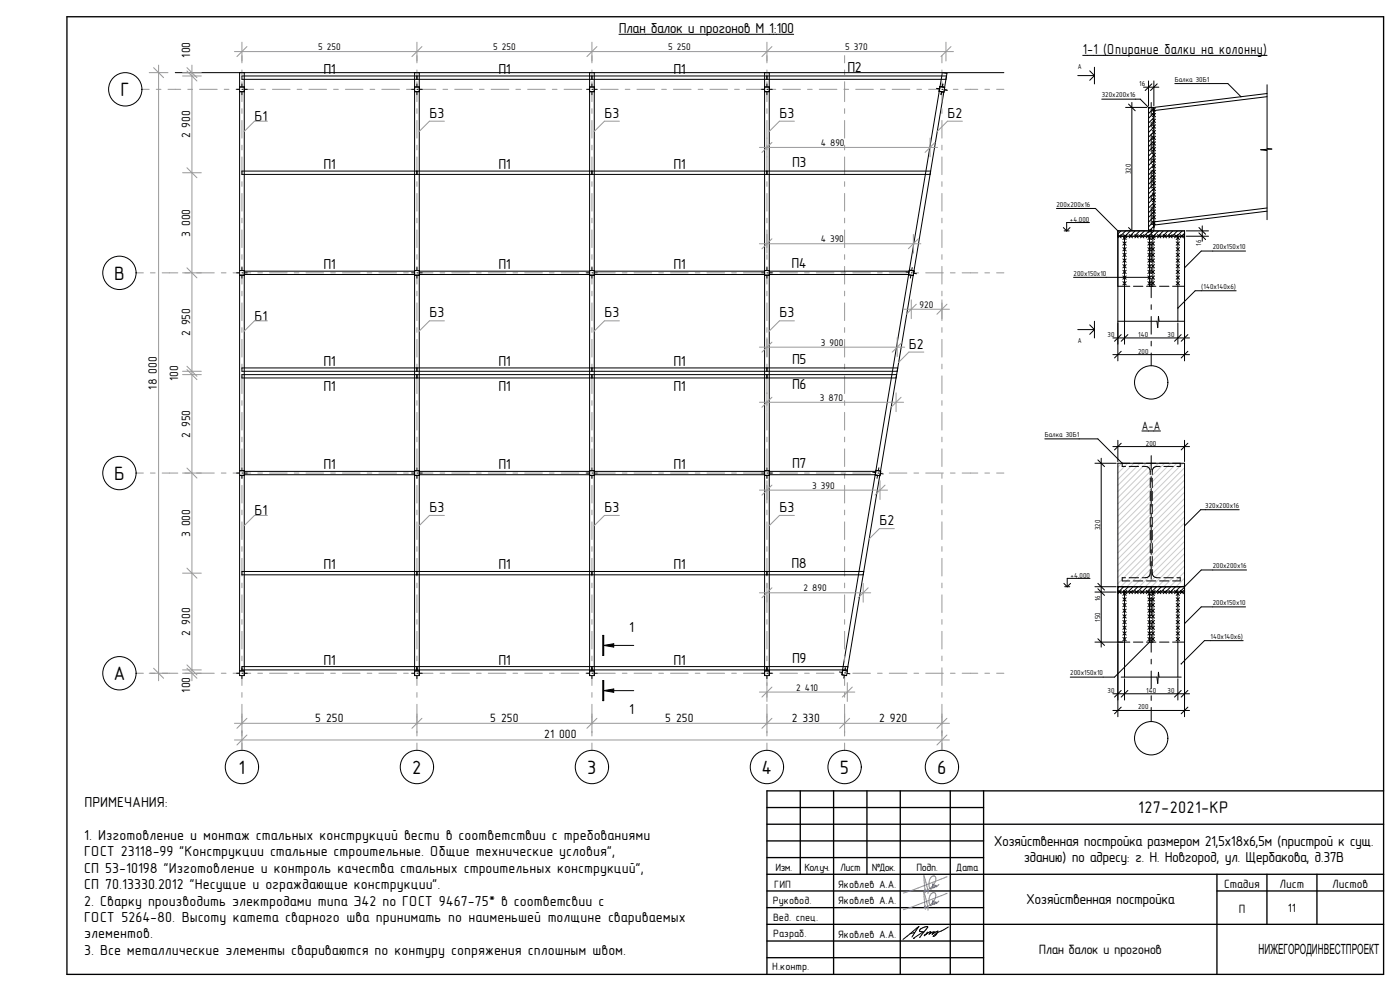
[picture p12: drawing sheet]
<svg xmlns="http://www.w3.org/2000/svg" width="420mm" height="297mm" viewBox="0 0 420 297" stroke-linecap="round" stroke-linejoin="round" font-family="sans-serif">
<g fill="none" stroke="#000" stroke-width=".4">
<path d="M20.1 5h395v287h-395zM240.1 237v25M250.1 237v55M260.1 237v25M270.1 237v55M285.1 237v55M295.1 237v55M415.1 237h-185v55M230.1 247h185M230.1 257h65M230.1 242h65M230.1 252h65"/>
<path d="M230.1 262h185M230.1 267h65M230.1 277h185M230.1 272h65M365.1 262v30M365.1 267h50M380.1 262v15M395.1 262v15M230.1 287h65M230.1 282h65"/>
</g>
<path d="M274.4 279.5l-1.3 .3M278.3 279.3l-1 1.1 1.3-.9 .6-.2-.5 .7M278.7 280l.9-.6 .7-.1-.6 .7 1.7-1-.8 1.4-.7 .2 .2-.2M284.5 277.8l-3.3 1.7-.9 .7M273.6 280.8l2.1-3.1-4.8 3.8M275.9 281l2.4-3.1a2.14 2.14 0 0 0-2.4 1.2l1.1 .1-3 2h.3" fill="none" stroke="#000" stroke-width=".3"/>
<g fill="none" stroke="#5e5eff" stroke-width=".3">
<path d="M277.6 272.5l-.4-5.1 1.2 4.5v.9M277.6 267.6l-.4-5.2 1.2 4.5v.9M279.9 271.1l-.1-1.2-.5 1.5a2.64 2.64 0 0 1 .7-3.9h.4a1.92 1.92 0 0 1-.5 2.8 2.94 2.94 0 0 1-2.6 1.6l.4-.5M279.9 264.9v1.2M279.9 271.1h.1M279.9 264.9v.1M279.9 266.1h.1M279.9 265l-.6 1.4a2.64 2.64 0 0 1 .7-3.9l.4 .1a1.92 1.92 0 0 1-.5 2.7 2.94 2.94 0 0 1-2.6 1.6l.4-.5M280.3 270.3v.7l.4-.7v.3M280.3 266v-.8l-.4 .9M280.3 266h.1M280.3 270.2v.1"/>
<path d="M280.3 270.3l-.4 .8M280.7 265.4l-.4 .6M280.7 265.3v.1M280.7 270.6h.1M280.8 265.5v.1M280.9 270.4l-.1 .2M280.9 270.4h.1M280.9 265.5h-.1M280.9 265.5h.1M280.9 265.5v.1M280.9 265.6h.1M281.6 270.1l-.6 .6-.1-.3"/>
<path d="M281.6 265.1l-.6 .6-.1-.1M281.6 270.1h.1M281.6 265.1h.1M284.1 267.7l-13.1 4.9M284.1 262.8l-13.1 4.9"/>
</g>
<g fill="none" stroke="#000" stroke-width=".3">
<path d="M71.9 21.8h1.4v59.3h-1.4zM124.4 21.8h1.4v59.3h-1.4zM125.1 22.8v1M176.9 21.8h1.4v59.3h-1.4zM177.6 22.8v1M229.4 21.8h1.4v59.3h-1.4zM230.1 22.8v1M284 22.8h-211.4v1h211.2M125.1 51.3v1M177.6 51.3v1M230.1 51.3v1M279.2 51.3h-206.6v1h206.4"/>
<path d="M71.9 82.5h1.4v59.3h-1.4zM72.6 81.3h201.6l-.2 1h-201.4zM124.4 82.5h1.4v59.3h-1.4zM125.1 81.3v1M176.9 82.5h1.4v59.3h-1.4zM177.6 81.3v1M229.4 82.5h1.4v59.3h-1.4zM230.1 81.3v1M272.7 81.7l10-59.9 1.4 .2-20.1 119.8M272.7 81.7l1.4 .2M272.7 81.7l-20 119.8 1.3 .2 10-59.9M125.1 110.3v1"/>
<path d="M125.1 112.3v1M177.6 110.3v1M177.6 112.3v1M230.1 110.3v1M230.1 112.3v1M269 112.3h-196.4v1h196.2M269.3 110.3h-196.7v1h196.6M71.9 142.5h1.4v59.3h-1.4zM72.6 141.3h191.6l-.2 1h-191.4zM124.4 142.5h1.4v59.3h-1.4zM125.1 141.3v1M176.9 142.5h1.4v59.3h-1.4z"/>
<path d="M177.6 141.3v1M229.4 142.5h1.4v59.3h-1.4zM230.1 141.3v1M262.7 141.6l1.3 .2M125.1 171.3v1M177.6 171.3v1M230.1 171.3v1M259.1 171.3h-186.5v1h186.4M125.1 199.8v1M177.6 199.8v1M230.1 199.8v1M254.4 199.8h-181.8v1h181.6"/>
</g>
<g fill="none" stroke="#999" stroke-width=".3">
<path d="M72.6 16.7v2.1M125.1 16.7v2.1M177.6 16.7v2.1M230.1 16.7v2.1M253.4 16.7v2.1M282.6 16.7v2.1M42.6 26.8h2.2M46.9 26.8h1.4M50.4 26.8h3.8M56.3 26.8h1.4M59.9 26.8h5.3M67.3 26.8h1.4"/>
<path d="M70.8 26.8h5.3M72.6 21v1.4M72.6 24.5v6M72.6 32.6v1.4M72.6 36.1v5.3M78.2 26.8h1.4M81.7 26.8h5.3M89.1 26.8h1.5M92.7 26.8h5.3M100.1 26.8h1.4M103.6 26.8h5.3M111 26.8h1.4"/>
<path d="M114.5 26.8h5.3M122 26.8h1.4M125.1 21v1.4M125.1 24.5v6M125.1 32.6v1.4M125.1 36.1v5.3M125.5 26.8h5.3M132.9 26.8h1.4M136.4 26.8h5.3M143.8 26.8h1.4M147.4 26.8h5.2M154.8 26.8h1.4"/>
<path d="M158.3 26.8h5.3M165.7 26.8h1.4M169.2 26.8h5.3M176.6 26.8h1.4M177.6 21v1.4M177.6 24.5v6M177.6 32.6v1.4M177.6 36.1v5.3M180.2 26.8h5.3M187.6 26.8h1.4M191.1 26.8h5.3M198.5 26.8h1.4"/>
<path d="M202 26.8h5.3M209.4 26.8h1.5M213 26.8h5.3M220.4 26.8h1.4M223.9 26.8h5.3M230.1 21v1.4M230.1 24.5v6M230.1 32.6v1.4M230.1 36.1v5.3M231.3 26.8h1.4M234.8 26.8h5.3M242.2 26.8h1.5"/>
<path d="M245.8 26.8h5.3M253.2 26.8h1.4M253.4 21v1.4M253.4 24.5v6M253.4 32.6v1.4M253.4 36.1v5.3M256.7 26.8h5.3M264.1 26.8h1.4M267.6 26.8h5.3M275.1 26.8h1.4M278.6 26.8h5.3M282.6 21v1.4"/>
<path d="M282.6 24.5v6M282.6 32.6v1.4M282.6 36.1v5.3M286 26.8h1.4M289.5 26.8h3.8M295.5 26.8h1.4M299 26.8h2.2M72.6 43.5v1.4M72.6 47v5.3M72.6 54.4v1.5M72.6 58v5.3M125.1 43.5v1.4"/>
<path d="M125.1 47v5.3M125.1 54.4v1.5M125.1 58v5.3M177.6 43.5v1.4M177.6 47v5.3M177.6 54.4v1.5M177.6 58v5.3M230.1 43.5v1.4M230.1 47v5.3M230.1 54.4v1.5M230.1 58v5.3M253.4 43.5v1.4"/>
<path d="M253.4 47v5.3M253.4 54.4v1.5M253.4 58v5.3M282.6 43.5v1.4M282.6 47v5.3M282.6 54.4v1.5M282.6 58v5.3M72.6 65.4v1.4M72.6 68.9v5.3M72.6 76.3v1.4M72.6 79.8v5.3M125.1 65.4v1.4"/>
<path d="M125.1 68.9v5.3M125.1 76.3v1.4M125.1 79.8v5.3M177.6 65.4v1.4M177.6 68.9v5.3M177.6 76.3v1.4M177.6 79.8v5.3M230.1 65.4v1.4M230.1 68.9v5.3M230.1 76.3v1.4M230.1 79.8v5.3M253.4 65.4v1.4"/>
<path d="M253.4 68.9v5.3M253.4 76.3v1.4M253.4 79.8v5.3M282.6 65.4v1.4M282.6 68.9v5.3M282.6 76.3v1.4M282.6 79.8v5.3M40.8 81.8h2.2M45.1 81.8h1.4M48.7 81.8h4.6M55.5 81.8h1.4M59 81.8h5.3"/>
<path d="M66.4 81.8h1.4M69.9 81.8h5.3M72.6 87.3v1.4M72.6 90.8v5.3M72.6 98.2v1.4M77.3 81.8h1.4M80.9 81.8h5.3M88.3 81.8h1.4M91.8 81.8h5.3M99.2 81.8h1.4M102.7 81.8h5.3M110.1 81.8h1.5"/>
<path d="M113.7 81.8h5.3M121.1 81.8h1.4M124.6 81.8h5.3M125.1 87.3v1.4M125.1 90.8v5.3M125.1 98.2v1.4M132 81.8h1.4M135.5 81.8h5.3M142.9 81.8h1.5M146.5 81.8h5.3M153.9 81.8h1.4M157.4 81.8h5.3"/>
<path d="M164.8 81.8h1.4M168.3 81.8h5.3M175.8 81.8h1.4M177.6 87.3v1.4M177.6 90.8v5.3M177.6 98.2v1.4M179.3 81.8h5.3M186.7 81.8h1.4M190.2 81.8h5.3M197.6 81.8h1.4M201.2 81.8h5.2M208.6 81.8h1.4"/>
<path d="M212.1 81.8h5.3M219.5 81.8h1.4M223 81.8h5.3M230.1 87.3v1.4M230.1 90.8v5.3M230.1 98.2v1.4M230.4 81.8h1.4M234 81.8h5.3M241.4 81.8h1.4M244.9 81.8h5.3M252.3 81.8h1.4M253.4 87.3v1.4"/>
<path d="M253.4 90.8v5.3M253.4 98.2v1.4M255.8 81.8h5.3M263.2 81.8h1.5M266.8 81.8h5.3M274.2 81.8h1.4M277.7 81.8h5.3M282.6 87.3v1.4M282.6 90.8v5.3M282.6 98.2v1.4M285.1 81.8h1.4M288.6 81.8h4.7"/>
<path d="M295.5 81.8h1.4M299 81.8h2.2M72.6 101.7v5.3M72.6 109.1v1.4M72.6 112.7v5.2M125.1 101.7v5.3M125.1 109.1v1.4M125.1 112.7v5.2M177.6 101.7v5.3M177.6 109.1v1.4M177.6 112.7v5.2M230.1 101.7v5.3"/>
<path d="M230.1 109.1v1.4M230.1 112.7v5.2M253.4 101.7v5.3M253.4 109.1v1.4M253.4 112.7v5.2M282.6 101.7v5.3M282.6 109.1v1.4M282.6 112.7v5.2M72.6 120.1v1.4M72.6 123.6v5.3M72.6 131v1.4M72.6 134.5v5.3"/>
<path d="M125.1 120.1v1.4M125.1 123.6v5.3M125.1 131v1.4M125.1 134.5v5.3M177.6 120.1v1.4M177.6 123.6v5.3M177.6 131v1.4M177.6 134.5v5.3M230.1 120.1v1.4M230.1 123.6v5.3M230.1 131v1.4M230.1 134.5v5.3"/>
<path d="M253.4 120.1v1.4M253.4 123.6v5.3M253.4 131v1.4M253.4 134.5v5.3M282.6 120.1v1.4M282.6 123.6v5.3M282.6 131v1.4M282.6 134.5v5.3M40.8 141.8h2.2M45.1 141.8h1.4M48.7 141.8h4.6M55.5 141.8h1.4"/>
<path d="M59 141.8h5.3M66.4 141.8h1.4M69.9 141.8h5.3M72.6 141.9v1.4M72.6 145.5v5.3M72.6 152.9v1.4M72.6 156.4v5.3M77.3 141.8h1.4M80.9 141.8h5.3M88.3 141.8h1.4M91.8 141.8h5.3M99.2 141.8h1.4"/>
<path d="M102.7 141.8h5.3M110.1 141.8h1.5M113.7 141.8h5.3M121.1 141.8h1.4M124.6 141.8h5.3M125.1 141.9v1.4M125.1 145.5v5.3M125.1 152.9v1.4M125.1 156.4v5.3M132 141.8h1.4M135.5 141.8h5.3M142.9 141.8h1.5"/>
<path d="M146.5 141.8h5.3M153.9 141.8h1.4M157.4 141.8h5.3M164.8 141.8h1.4M168.3 141.8h5.3M175.8 141.8h1.4M177.6 141.9v1.4M177.6 145.5v5.3M177.6 152.9v1.4M177.6 156.4v5.3M179.3 141.8h5.3M186.7 141.8h1.4"/>
<path d="M190.2 141.8h5.3M197.6 141.8h1.4M201.2 141.8h5.2M208.6 141.8h1.4M212.1 141.8h5.3M219.5 141.8h1.4M223 141.8h5.3M230.1 141.9v1.4M230.1 145.5v5.3M230.1 152.9v1.4M230.1 156.4v5.3M230.4 141.8h1.4"/>
<path d="M234 141.8h5.3M241.4 141.8h1.4M244.9 141.8h5.3M252.3 141.8h1.4M253.4 141.9v1.4M253.4 145.5v5.3M253.4 152.9v1.4M253.4 156.4v5.3M255.8 141.8h5.3M263.2 141.8h1.5M266.8 141.8h5.3M274.2 141.8h1.4"/>
<path d="M277.7 141.8h5.3M282.6 141.9v1.4M282.6 145.5v5.3M282.6 152.9v1.4M282.6 156.4v5.3M285.1 141.8h1.4M288.6 141.8h4.7M295.5 141.8h1.4M299 141.8h2.2M72.6 163.8v1.4M72.6 167.3v5.3M72.6 174.7v1.5"/>
<path d="M72.6 178.3v5.3M125.1 163.8v1.4M125.1 167.3v5.3M125.1 174.7v1.5M125.1 178.3v5.3M177.6 163.8v1.4M177.6 167.3v5.3M177.6 174.7v1.5M177.6 178.3v5.3M230.1 163.8v1.4M230.1 167.3v5.3M230.1 174.7v1.5"/>
<path d="M230.1 178.3v5.3M253.4 163.8v1.4M253.4 167.3v5.3M253.4 174.7v1.5M253.4 178.3v5.3M282.6 163.8v1.4M282.6 167.3v5.3M282.6 174.7v1.5M282.6 178.3v5.3M72.6 185.7v1.4M72.6 189.2v5.3M72.6 196.6v1.4"/>
<path d="M125.1 185.7v1.4M125.1 189.2v5.3M125.1 196.6v1.4M177.6 185.7v1.4M177.6 189.2v5.3M177.6 196.6v1.4M230.1 185.7v1.4M230.1 189.2v5.3M230.1 196.6v1.4M253.4 185.7v1.4M253.4 189.2v5.3M253.4 196.6v1.4"/>
<path d="M282.6 185.7v1.4M282.6 189.2v5.3M282.6 196.6v1.4M40.8 201.8h2.2M45.1 201.8h1.4M48.7 201.8h4.6M55.5 201.8h1.4M59 201.8h5.3M66.4 201.8h1.4M69.9 201.8h5.3M72.6 200.1v5.3M72.6 207.6v1.4"/>
<path d="M72.6 211.1v6M72.6 219.2v1.4M77.3 201.8h1.4M80.9 201.8h5.3M88.3 201.8h1.4M91.8 201.8h5.3M99.2 201.8h1.4M102.7 201.8h5.3M110.1 201.8h1.5M113.7 201.8h5.3M121.1 201.8h1.4M124.6 201.8h5.3"/>
<path d="M125.1 200.1v5.3M125.1 207.6v1.4M125.1 211.1v6M125.1 219.2v1.4M132 201.8h1.4M135.5 201.8h5.3M142.9 201.8h1.5M146.5 201.8h5.3M153.9 201.8h1.4M157.4 201.8h5.3M164.8 201.8h1.4M168.3 201.8h5.3"/>
<path d="M175.8 201.8h1.4M177.6 200.1v5.3M177.6 207.6v1.4M177.6 211.1v6M177.6 219.2v1.4M179.3 201.8h5.3M186.7 201.8h1.4M190.2 201.8h5.3M197.6 201.8h1.4M201.2 201.8h5.2M208.6 201.8h1.4M212.1 201.8h5.3"/>
<path d="M219.5 201.8h1.4M223 201.8h5.3M230.1 200.1v5.3M230.1 207.6v1.4M230.1 211.1v6M230.1 219.2v1.4M230.4 201.8h1.4M234 201.8h5.3M241.4 201.8h1.4M244.9 201.8h5.3M252.3 201.8h1.4M253.4 200.1v5.3"/>
<path d="M253.4 207.6v1.4M253.4 211.1v6M253.4 219.2v1.4M255.8 201.8h5.3M263.2 201.8h1.5M266.8 201.8h5.3M274.2 201.8h1.4M277.7 201.8h5.3M282.6 200.1v5.3M282.6 207.6v1.4M282.6 211.1v6M282.6 219.2v1.4"/>
<path d="M285.1 201.8h1.4M288.6 201.8h4.7M295.5 201.8h1.4M299 201.8h2.2M72.6 222.7v2.2M125.1 222.7v2.2M177.6 222.7v2.2M230.1 222.7v2.2M253.4 222.7v2.2M282.6 222.7v2.2"/>
</g>
<g fill="none" stroke="#000" stroke-width=".3">
<circle cx="37.6" cy="26.8" r="5"/>
<circle cx="35.8" cy="81.8" r="5"/>
<circle cx="35.8" cy="141.8" r="5"/>
<circle cx="35.8" cy="201.8" r="5"/>
<circle cx="72.6" cy="229.9" r="5"/>
<circle cx="125.1" cy="229.9" r="5"/>
<circle cx="177.6" cy="229.9" r="5"/>
<circle cx="230.1" cy="229.9" r="5"/>
<circle cx="253.4" cy="229.9" r="5"/>
<circle cx="282.6" cy="229.9" r="5"/>
</g>
<path d="M52.6 21.8h248.6M282 26l1.4 .2" fill="none" stroke="#000" stroke-width=".3"/>
<g fill="none" stroke="#999" stroke-width=".3">
<path d="M47.6 19.5v184.5M57.6 19.5v184.5M70.3 15.5h215.7M72.6 12.6v5.7M74.1 14l-3 3M125.1 12.6v5.7M126.6 14l-3 3M177.6 12.6v5.7M179.1 14l-3 3M230.1 12.6v5.7M231.6 14l-3 3M283.8 12.6v5.7"/>
<path d="M285.3 14l-3 3M44.8 21.8h5.6M46.1 20.3l3 3M54.8 22.8h5.6M54.8 21.8h5.6M56.1 21.3l3 3M56.1 20.3l3 3M54.8 51.8h5.6M56.1 50.3l3 3M227.8 44.2h53.5M230.1 41.4v5.6M231.6 42.7l-3 3"/>
<path d="M279 41.4v5.6M280.5 42.7l-3 3M227.8 73.1h48.5M230.1 70.2v5.7M231.6 71.6l-3 3M274 70.2v5.7M275.5 71.6l-3 3M54.8 81.8h5.6M56.1 80.3l3 3M271.1 92.7h13.7M273.4 89.9v5.6M274.9 91.2l-3 3"/>
<path d="M282.6 89.9v5.6M284.1 91.2l-3 3M54.8 112.3h5.6M54.8 111.3h5.6M56.1 110.8l3 3M56.1 109.8l3 3M227.8 104h43.6M230.1 101.2v5.7M230.1 117.7v5.7M231.6 119.1l-3 3M231.6 102.5l-3 3M268.8 117.7v5.7"/>
<path d="M269.2 101.2v5.7M270.3 119.1l-3 3M270.7 102.5l-3 3M227.8 120.6h43.3M54.8 141.8h5.6M56.1 140.3l3 3M227.8 146.9h38.5M230.1 144.1v5.6M231.6 145.4l-3 3M264 144.1v5.6M265.5 145.4l-3 3M54.8 171.8h5.6"/>
<path d="M56.1 170.3l3 3M227.8 177.7h33.4M230.1 174.9v5.6M231.6 176.2l-3 3M259 174.9v5.6M260.5 176.2l-3 3M56.1 199.3l3 3M44.8 201.8h5.6M46.1 200.3l3 3M54.8 201.8h5.6M54.8 200.8h5.6M56.1 200.3l3 3"/>
<path d="M70.3 216.8h214.5M72.6 214v10.6M74.1 215.3l-3 3M125.1 214v5.6M126.6 215.3l-3 3M177.6 214v5.6M179.1 215.3l-3 3M227.8 207.4h28.6M230.1 204.6v5.6M230.1 214v5.6M231.6 215.3l-3 3M231.6 205.9l-3 3"/>
<path d="M253.4 214v5.6M254.2 204.6v5.6M254.9 215.3l-3 3M255.7 205.9l-3 3M282.6 214v10.6M284.1 215.3l-3 3M70.3 221.8h214.5M74.1 220.3l-3 3M284.1 220.3l-3 3"/>
</g>
<path d="M180.8 190.4h.3v6h-.3zM181 190.4v6M181.1 193.4l3-.5v1zM184.1 193.4h6M180.8 204h.3v6h-.3zM181 204v6M181.1 207l3-.5v1zM184.1 207h6" fill="none" stroke="#000" stroke-width=".3"/>
<path d="M181.1 193.4l3-.5v1zM181.1 207l3-.5v1z" fill="#000"/>
<g fill="none" stroke="#999" stroke-width=".3">
<path d="M73.3 39.3v.1M73.3 39.4h.1M80.2 36.3h-3.9l-3 3.1M125.8 39.4h.1M125.8 39.3v.1M133.3 36.3h-4.5l-3 3.1M178.3 39.4h.1M178.3 39.3v.1M185.8 36.3h-4.5l-3 3.1M230.8 39.4h.1M230.8 39.3v.1M238.3 36.3h-4.5l-3 3.1"/>
<path d="M281.2 39.4h.1M281.2 39.3v.1M288.7 36.3h-4.5l-3 3.1M73.3 99.1v.1M73.3 99.2h.1M80.2 96.2h-3.9l-3 3M125.8 99.1v.1M125.8 99.2h.1M133.3 96.2h-4.5l-3 3M178.3 99.1v.1M178.3 99.2h.1M185.8 96.2h-4.5l-3 3"/>
<path d="M230.8 99.1v.1M230.8 99.2h.1M238.3 96.2h-4.5l-3 3M269.6 108.5v.1M269.6 108.6h.1M277.1 105.5h-4.4l-3.1 3.1M73.3 157.5h.1M80.2 154.5h-3.9l-3 3M125.8 157.5h.1M133.3 154.5h-4.5l-3 3M178.3 157.5h.1M185.8 154.5h-4.5l-3 3"/>
<path d="M230.8 157.5h.1M238.3 154.5h-4.5l-3 3M268.3 158.4h-4.5l-3 3.1M260.8 161.4v.1M260.8 161.5h.1"/>
</g>
<path d="M71.9 26.1h1.4v1.4h-1.4z" fill-rule="evenodd" fill="#fff"/>
<path d="M71 26.8h.8M71.9 26.1h1.4v1.4h-1.4zM72.6 26.8h.1M72.6 25.2v.8M72.6 27.6v.8M73.4 26.8h.8" fill="none" stroke="#000" stroke-width=".3"/>
<path d="M124.4 26.1h1.4v1.4h-1.4z" fill-rule="evenodd" fill="#fff"/>
<path d="M123.5 26.8h.8M124.4 26.1h1.4v1.4h-1.4zM125.1 26.8h.1M125.1 25.2v.8M125.1 27.6v.8M125.9 26.8h.8" fill="none" stroke="#000" stroke-width=".3"/>
<path d="M176.9 26.1h1.4v1.4h-1.4z" fill-rule="evenodd" fill="#fff"/>
<path d="M176 26.8h.8M176.9 26.1h1.4v1.4h-1.4zM177.6 26.8h.1M177.6 25.2v.8M177.6 27.6v.8M178.4 26.8h.8" fill="none" stroke="#000" stroke-width=".3"/>
<path d="M229.4 26.1h1.4v1.4h-1.4z" fill-rule="evenodd" fill="#fff"/>
<path d="M228.5 26.8h.8M229.4 26.1h1.4v1.4h-1.4zM230.1 26.8h.1M230.1 25.2v.8M230.1 27.6v.8M230.9 26.8h.8" fill="none" stroke="#000" stroke-width=".3"/>
<path d="M282 26l1.4 .2-.2 1.4-1.4-.3z" fill-rule="evenodd" fill="#fff"/>
<path d="M281 26.5l.8 .1M282 26l1.4 .2-.2 1.4-1.4-.3zM282.4 27.6l-.1 .7M282.6 26.8h.1M282.8 25.2l-.1 .8M283.4 26.9l.8 .1" fill="none" stroke="#000" stroke-width=".3"/>
<path d="M71.9 201.1h1.4v1.4h-1.4z" fill-rule="evenodd" fill="#fff"/>
<path d="M71 201.8h.8M71.9 201.1h1.4v1.4h-1.4zM72.6 201.8h.1M72.6 200.2v.8M72.6 202.6v.8M73.4 201.8h.8" fill="none" stroke="#000" stroke-width=".3"/>
<path d="M124.4 201.1h1.4v1.4h-1.4z" fill-rule="evenodd" fill="#fff"/>
<path d="M123.5 201.8h.8M124.4 201.1h1.4v1.4h-1.4zM125.1 201.8h.1M125.1 200.2v.8M125.1 202.6v.8M125.9 201.8h.8" fill="none" stroke="#000" stroke-width=".3"/>
<path d="M176.9 201.1h1.4v1.4h-1.4z" fill-rule="evenodd" fill="#fff"/>
<path d="M176 201.8h.8M176.9 201.1h1.4v1.4h-1.4zM177.6 201.8h.1M177.6 200.2v.8M177.6 202.6v.8M178.4 201.8h.8" fill="none" stroke="#000" stroke-width=".3"/>
<path d="M229.4 201.1h1.4v1.4h-1.4z" fill-rule="evenodd" fill="#fff"/>
<path d="M228.5 201.8h.8M229.4 201.1h1.4v1.4h-1.4zM230.1 201.8h.1M230.1 200.2v.8M230.1 202.6v.8M230.9 201.8h.8" fill="none" stroke="#000" stroke-width=".3"/>
<path d="M71.9 81.1h1.4v1.4h-1.4z" fill-rule="evenodd" fill="#fff"/>
<path d="M71 81.8h.8M71.9 81.1h1.4v1.4h-1.4zM72.6 81.8h.1M72.6 80.2v.8M72.6 82.6v.8M73.4 81.8h.8" fill="none" stroke="#000" stroke-width=".3"/>
<path d="M124.4 81.1h1.4v1.4h-1.4z" fill-rule="evenodd" fill="#fff"/>
<path d="M123.5 81.8h.8M124.4 81.1h1.4v1.4h-1.4zM125.1 81.8h.1M125.1 80.2v.8M125.1 82.6v.8M125.9 81.8h.8" fill="none" stroke="#000" stroke-width=".3"/>
<path d="M176.9 81.1h1.4v1.4h-1.4z" fill-rule="evenodd" fill="#fff"/>
<path d="M176 81.8h.8M176.9 81.1h1.4v1.4h-1.4zM177.6 81.8h.1M177.6 80.2v.8M177.6 82.6v.8M178.4 81.8h.8" fill="none" stroke="#000" stroke-width=".3"/>
<path d="M229.4 81.1h1.4v1.4h-1.4z" fill-rule="evenodd" fill="#fff"/>
<path d="M228.5 81.8h.8M229.4 81.1h1.4v1.4h-1.4zM230.1 81.8h.1M230.1 80.2v.8M230.1 82.6v.8M230.9 81.8h.8" fill="none" stroke="#000" stroke-width=".3"/>
<path d="M71.9 141.1h1.4v1.4h-1.4z" fill-rule="evenodd" fill="#fff"/>
<path d="M71 141.8h.8M71.9 141.1h1.4v1.4h-1.4zM72.6 141.8h.1M72.6 140.2v.8M72.6 142.6v.8M73.4 141.8h.8" fill="none" stroke="#000" stroke-width=".3"/>
<path d="M124.4 141.1h1.4v1.4h-1.4z" fill-rule="evenodd" fill="#fff"/>
<path d="M123.5 141.8h.8M124.4 141.1h1.4v1.4h-1.4zM125.1 141.8h.1M125.1 140.2v.8M125.1 142.6v.8M125.9 141.8h.8" fill="none" stroke="#000" stroke-width=".3"/>
<path d="M176.9 141.1h1.4v1.4h-1.4z" fill-rule="evenodd" fill="#fff"/>
<path d="M176 141.8h.8M176.9 141.1h1.4v1.4h-1.4zM177.6 141.8h.1M177.6 140.2v.8M177.6 142.6v.8M178.4 141.8h.8" fill="none" stroke="#000" stroke-width=".3"/>
<path d="M229.4 141.1h1.4v1.4h-1.4z" fill-rule="evenodd" fill="#fff"/>
<path d="M228.5 141.8h.8M229.4 141.1h1.4v1.4h-1.4zM230.1 141.8h.1M230.1 140.2v.8M230.1 142.6v.8M230.9 141.8h.8" fill="none" stroke="#000" stroke-width=".3"/>
<path d="M282 26l1.4 .2-.2 1.4-1.4-.3z" fill-rule="evenodd" fill="#fff"/>
<path d="M281 26.5l.8 .1M282 26l1.4 .2-.2 1.4-1.4-.3zM282.4 27.6l-.1 .7M282.6 26.8h.1M282.8 25.2l-.1 .8M283.4 26.9l.8 .1" fill="none" stroke="#000" stroke-width=".3"/>
<path d="M252.8 200.9l1.4 .2-.2 1.4-1.4-.3z" fill-rule="evenodd" fill="#fff"/>
<path d="M251.8 201.4l.8 .1M252.8 200.9l1.4 .2-.2 1.4-1.4-.3zM253.3 202.5l-.2 .7M253.4 201.7h.1M253.7 200.1l-.2 .8M254.2 201.8l.8 .1" fill="none" stroke="#000" stroke-width=".3"/>
<path d="M272.8 81l1.4 .2-.2 1.4-1.4-.3z" fill-rule="evenodd" fill="#fff"/>
<path d="M271.8 81.5l.8 .1M272.8 81l1.4 .2-.2 1.4-1.4-.3zM273.2 82.6l-.1 .7M273.4 81.8h.1M273.7 80.2l-.2 .8M274.2 81.9l.8 .1" fill="none" stroke="#000" stroke-width=".3"/>
<path d="M262.8 141l1.4 .2-.2 1.4-1.4-.3z" fill-rule="evenodd" fill="#fff"/>
<path d="M261.8 141.5l.8 .1M262.8 141l1.4 .2-.2 1.4-1.4-.3zM263.2 142.6l-.1 .8M263.4 141.8h.1M263.7 140.2l-.2 .8M264.2 141.9l.8 .1" fill="none" stroke="#000" stroke-width=".3"/>
<g fill="none" stroke="#000" stroke-width=".3">
<path d="M337.7 32.2h6.4M338.6 31.2l2 2M339.6 30.7v40M343.1 26.1h4.6M344.6 24.3v7.4M345.6 25.1l-2 2M346.2 24.3v7.4M347.2 25.1l-2 2M319 68.2l1 1M319.2 69.2h1.5M321 68.2l-1 1M326.8 66.7h-6.8v2.5"/>
<path d="M335.4 69.7v38.5M337.7 69.2h6.4M338.6 68.2l2 2M355.4 69.7v38.5M355.9 69.2h6.6M355.9 70.8h6.6M359.7 69.8l2 2M359.7 68.2l2 2M360.7 67.7v4.6M337.4 86.3v16.9M353.4 96.8v6.4M333.9 101.3h23"/>
<path d="M333.9 106.3h23M336.4 100.3l-2 2M336.4 105.3l-2 2M338.4 100.3l-2 2M354.4 100.3l-2 2M356.4 100.3l-2 2M356.4 105.3l-2 2M328.5 138.8h6.4M329.4 137.8l2 2M330.4 137.3v56.6M333.9 133.8h23M335.4 132v6.3"/>
<path d="M336.4 132.8l-2 2M355.4 132v6.3M356.4 132.8l-2 2M319.2 174.8l1 1M319.4 175.8h1.5M321.2 174.8l-1 1M327 173.3h-6.8v2.5M328.5 177.4h6.4M328.5 175.8h6.4M329.4 176.4l2 2M329.4 174.8l2 2M335.4 176.3v38.5"/>
<path d="M355.4 176.3v38.5M328.5 192.4h8.4M329.4 191.4l2 2M333.9 207.9h23M333.9 212.9h23M336.4 206.9l-2 2M336.4 211.9l-2 2M337.4 203.4v6.4M338.4 206.9l-2 2M353.4 203.4v6.4M354.4 206.9l-2 2M356.4 206.9l-2 2"/>
<path d="M356.4 211.9l-2 2"/>
</g>
<path d="M344.6 32.2h1.6v37h-1.6z" fill-rule="evenodd" fill="#fff"/>
<g fill="none" stroke="#000" stroke-width=".3">
<path d="M344.6 32.2h1.6v37h-1.6zM345 32.2l-.4 .4M346.2 39.5l-1.6 1.6M346.2 38.1l-1.6 1.6M346.2 36.7l-1.6 1.6M346.2 35.3l-1.6 1.6M346.2 33.9l-1.6 1.6M346.2 32.4l-1.6 1.6M346.2 59.3l-1.6 1.6M346.2 57.9l-1.6 1.6M346.2 56.5l-1.6 1.6M346.2 55.1l-1.6 1.6"/>
<path d="M346.2 53.7l-1.6 1.6M346.2 52.2l-1.6 1.6M346.2 50.8l-1.6 1.6M346.2 49.4l-1.6 1.6M346.2 48l-1.6 1.6M346.2 46.6l-1.6 1.6M346.2 45.2l-1.6 1.6M346.2 43.8l-1.6 1.6M346.2 42.3l-1.6 1.6M346.2 40.9l-1.6 1.6M346.2 67.8l-1.4 1.4M346.2 66.4l-1.6 1.6"/>
<path d="M346.2 65l-1.6 1.6M346.2 63.6l-1.6 1.6M346.2 62.1l-1.6 1.6M346.2 60.7l-1.6 1.6"/>
</g>
<path d="M335.4 69.2h20v1.6h-20z" fill-rule="evenodd" fill="#fff"/>
<g fill="none" stroke="#000" stroke-width=".3">
<path d="M335.4 69.2h20v1.6h-20zM336.3 69.2l-.9 .9M337.7 69.2l-1.6 1.6M339.1 69.2l-1.6 1.6M340.5 69.2l-1.6 1.6M341.9 69.2l-1.6 1.6M343.3 69.2l-1.6 1.6M344.8 69.2l-1.6 1.6M346.2 69.2l-1.6 1.6M347.6 69.2l-1.6 1.6M349 69.2l-1.6 1.6M350.4 69.2l-1.6 1.6"/>
<path d="M351.8 69.2l-1.6 1.6M353.2 69.2l-1.6 1.6M354.7 69.2l-1.6 1.6M355.4 69.9l-.9 .9"/>
</g>
<path d="M335.4 138.8h20v37h-20z" fill-rule="evenodd" fill="#fff"/>
<g fill="none" stroke="#ccc" stroke-width=".3">
<path d="M336.5 138.8l-1.1 1.2M338.3 138.8l-2.9 3M340.2 138.8l-4.8 4.8M342 138.8l-6.6 6.7M343.8 138.8l-8.4 8.5M345.7 138.8l-10.3 10.4M347.5 138.8l-12.1 12.2M349.4 138.8l-14 14M351.2 138.8l-15.8 15.9M353 138.8l-17.6 17.7M354.9 138.8l-19.5 19.6M355.4 158.6l-17.3 17.2"/>
<path d="M355.4 156.7l-19.1 19.1M355.4 154.9l-20 20M355.4 153.1l-20 20M355.4 151.2l-20 20M355.4 149.4l-20 20M355.4 147.5l-20 20M355.4 145.7l-20 20M355.4 143.9l-20 20M355.4 142l-20 20M355.4 140.2l-20 20M355.4 175.1l-.8 .7M355.4 173.3l-2.6 2.5"/>
<path d="M355.4 171.4l-4.4 4.4M355.4 169.6l-6.3 6.2M355.4 167.8l-8.1 8M355.4 165.9l-9.9 9.9M355.4 164.1l-11.8 11.7M355.4 162.3l-13.6 13.5M355.4 160.4l-15.5 15.4"/>
</g>
<path d="M335.4 138.8h20v37h-20z" fill="none" stroke="#000" stroke-width=".3"/>
<path d="M335.4 175.8h20v1.6h-20z" fill-rule="evenodd" fill="#fff"/>
<g fill="none" stroke="#000" stroke-width=".3">
<path d="M335.4 175.8h20v1.6h-20zM335.7 175.8l-.3 .4M337.1 175.8l-1.6 1.6M338.5 175.8l-1.6 1.6M339.9 175.8l-1.6 1.6M341.4 175.8l-1.6 1.6M342.8 175.8l-1.6 1.6M344.2 175.8l-1.6 1.6M345.6 175.8l-1.6 1.6M347 175.8l-1.6 1.6M348.4 175.8l-1.6 1.6M349.8 175.8l-1.6 1.6"/>
<path d="M351.3 175.8l-1.6 1.6M352.7 175.8l-1.6 1.6M354.1 175.8l-1.6 1.6M355.4 177.4h-.1M355.4 176l-1.5 1.4"/>
</g>
<g fill="none" stroke="#000" stroke-width=".3">
<path d="M323.3 22.7h5M326.9 21.2l1.4 1.5M328.3 20.2v5M328.3 22.7l-1.4 1.4M345.4 30.7v3.8M345.4 36.7v1.4M345.7 39.1l1 1M345.7 37.4l1 1M345.7 35.7l1 1M345.7 34l1 1M345.7 32.3l1 1M346.7 39.1l-1 1"/>
<path d="M346.7 37.4l-1 1M346.7 35.7l-1 1M346.7 34l-1 1M346.7 32.3l-1 1M380.1 25.4v19.1l1.4 .2-3.3 .2 1.9 .2v20.7M345.4 40.2v5.3M345.4 47.6v1.4M345.4 51.1v5.3M345.4 58.5v1.4M345.7 59.5l1 1M345.7 57.8l1 1M345.7 56.1l1 1"/>
<path d="M345.7 54.4l1 1M345.7 52.7l1 1M345.7 51l1 1M345.7 49.3l1 1M345.7 47.6l1 1M345.7 45.9l1 1M345.7 44.2l1 1M345.7 42.5l1 1M345.7 40.8l1 1M346.7 59.5l-1 1M346.7 57.8l-1 1M346.7 56.1l-1 1"/>
<path d="M346.7 54.4l-1 1M346.7 52.7l-1 1M346.7 51l-1 1M346.7 49.3l-1 1M346.7 47.6l-1 1M346.7 45.9l-1 1M346.7 44.2l-1 1M346.7 42.5l-1 1M346.7 40.8l-1 1M335.4 70.3l1 1M335.4 70.8h20M336.4 70.3l-1 1"/>
<path d="M336.9 70.8l1 1M336.9 72.5l1 1M336.9 74.2l1 1M336.9 75.9l1 1M336.9 77.6l1 1M336.9 79.3l1 1M337.1 70.3l1 1M337.4 70.8v25.5M337.9 79.3l-1 1M337.9 70.8l-1 1M337.9 72.5l-1 1M337.9 74.2l-1 1"/>
<path d="M337.9 75.9l-1 1M337.9 77.6l-1 1M338.1 70.3l-1 1M338.8 70.3l1 1M339.8 70.3l-1 1M340.5 70.3l1 1M341.5 70.3l-1 1M342.2 70.3l1 1M343.2 70.3l-1 1M343.9 70.3l1.5 1.5 1-1M344.4 71.8l1-1 1 1M344.4 73.5l1-1 1 1"/>
<path d="M344.4 72.5l1 1 1-1M344.4 75.2l1-1 1 1M344.4 74.2l1 1 1-1M344.4 76.9l1-1 1 1M344.4 75.9l1 1 1-1M344.4 78.6l1-1 1 1M344.4 77.6l1 1 1-1M344.4 79.3l1 1 1-1M344.6 68.7l1 1M344.9 70.8v15M344.9 70.3l-1 1M345.4 62.1v5.2"/>
<path d="M345.4 69.5v1.4M345.4 73v5.3M345.6 70.3l1 1M345.6 68.7l-1 1M345.7 66.3l1 1M345.7 64.6l1 1M345.7 62.9l1 1M345.7 61.2l1 1M345.9 70.8v15M346.6 70.3l-1 1M346.7 66.3l-1 1M346.7 64.6l-1 1"/>
<path d="M346.7 62.9l-1 1M346.7 61.2l-1 1M347.3 70.3l1 1M348.3 70.3l-1 1M349 70.3l1 1M350 70.3l-1 1M350.7 70.3l1 1M351.7 70.3l-1 1M352.4 70.3l1.5 1.5M352.9 72.5l1 1M352.9 74.2l1 1M352.9 75.9l1 1"/>
<path d="M352.9 77.6l1 1M352.9 79.3l1 1M353.4 70.8v25.5M353.4 70.3l-1 1M353.9 70.8l-1 1M353.9 72.5l-1 1M353.9 74.2l-1 1M353.9 75.9l-1 1M353.9 77.6l-1 1M353.9 79.3l-1 1M354.1 70.3l1 1M355.1 70.3l-1 1"/>
<path d="M323.3 98.8h5M326.9 97.4l1.4 1.4M328.3 96.3v5M328.3 98.8l-1.4 1.4M335.4 96.3h11.7l.2 1.9 .2-3.3 .2 1.4h7.7M335.4 85.8v-16.6h20v16.6M336.9 81l1 1M336.9 82.7l1 1M336.9 84.4l1 1M337.4 85.8h1.5M337.9 81l-1 1M337.9 84.4l-1 1"/>
<path d="M337.9 82.7l-1 1M340 85.8h2.9M343.9 85.8h2.9M344.4 80.3l1-1 1 1M344.4 82l1-1 1 1M344.4 83.7l1-1 1 1M344.4 85.4l1-1 1 1M344.4 81l1 1 1-1M344.4 82.7l1 1 1-1M344.4 84.4l1 1 1-1M345.4 80.4v1.4M345.4 83.9v5.3"/>
<path d="M345.4 91.3v1.4M345.4 94.9v5.3M347.9 85.8h2.8M351.8 85.8h1.6M352.9 81l1 1M352.9 82.7l1 1M352.9 84.4l1 1M353.9 81l-1 1M353.9 82.7l-1 1M353.9 84.4l-1 1M345.4 102.3v1.4M345.4 105.8v3.8"/>
<path d="M338.8 139.8h2.8M338.9 138.8h-2.2v1h1M340 138.8h2.9M342.7 139.8a1.86 1.86 0 0 1 2 .4 1.86 1.86 0 0 1 .4 2M343.9 138.8h2.9M345.4 136.6v4.2M347.9 138.8h2.8M348.1 139.8a1.86 1.86 0 0 0-2 .4 1.86 1.86 0 0 0-.4 2M349.2 139.8h2.8M351.8 138.8h2.3v1h-1M345.1 143.3v2.8M345.1 147.2v2.9"/>
<path d="M345.1 151.1v2.9M345.1 155.1v2.8M345.1 159v2.8M345.4 142.9v1.4M345.4 146.4v5.3M345.4 153.8v1.4M345.4 157.4v5.3M345.7 143.3v2.8M345.7 147.2v2.9M345.7 151.1v2.9M345.7 155.1v2.8M345.7 159v2.8"/>
<path d="M335.4 176.9l1 1M335.4 177.4h20M336.4 176.9l-1 1M336.9 177.4l1 1M336.9 179.1l1 1M337.1 176.9l1 1M337.4 177.4v25.5M337.7 173.1h-1v1h2.2M337.9 177.4l-1 1M337.9 179.1l-1 1M338.1 176.9l-1 1M338.8 173.1h2.8"/>
<path d="M338.8 176.9l1 1M339.8 176.9l-1 1M340 174.1h2.9M340.5 176.9l1 1M341.5 176.9l-1 1M342.2 176.9l1 1M343.2 176.9l-1 1M343.9 176.9l1.5 1.5 1-1M343.9 174.1h2.9M344.4 179.1l1 1 1-1M344.4 178.4l1-1 1 1M344.9 177.4v15"/>
<path d="M344.9 176.9l-1 1M345.1 170.7a1.86 1.86 0 0 1-.4 2 1.86 1.86 0 0 1-2 .4M345.1 162.9v2.8M345.1 166.8v2.8M345.4 164.8v1.4M345.4 168.3v5.3M345.4 175.7v1.4M345.4 179.2v5.3M345.6 176.9l1 1M345.7 170.7a1.86 1.86 0 0 0 .4 2 1.86 1.86 0 0 0 2 .4M345.7 162.9v2.8M345.7 166.8v2.8"/>
<path d="M345.9 177.4v15M346.6 176.9l-1 1M347.3 176.9l1 1M347.9 174.1h2.8M348.3 176.9l-1 1M349 176.9l1 1M349.2 173.1h2.8M350 176.9l-1 1M350.7 176.9l1 1M351.7 176.9l-1 1M352.4 176.9l1.5 1.5M352.9 179.1l1 1"/>
<path d="M353.1 173.1h1v1h-2.3M353.4 177.4v25.5M353.4 176.9l-1 1M353.9 177.4l-1 1M353.9 179.1l-1 1M354.1 176.9l1 1M355.1 176.9l-1 1M335.4 192.4v-16.6h20v16.6M336.9 180.8l1 1M336.9 182.5l1 1M336.9 184.2l1 1M336.9 185.9l1 1"/>
<path d="M336.9 187.6l1 1M336.9 189.3l1 1M336.9 191l1 1M337.4 192.4h1.5M337.9 180.8l-1 1M337.9 182.5l-1 1M337.9 184.2l-1 1M337.9 185.9l-1 1M337.9 187.6l-1 1M337.9 189.3l-1 1M337.9 191l-1 1M340 192.4h2.9"/>
<path d="M343.9 192.4h2.9M344.4 186.9l1-1 1 1M344.4 188.6l1-1 1 1M344.4 190.3l1-1 1 1M344.4 180.8l1 1 1-1M344.4 192l1-1 1 1M344.4 182.5l1 1 1-1M344.4 180.1l1-1 1 1M344.4 181.8l1-1 1 1M344.4 183.5l1-1 1 1M344.4 185.2l1-1 1 1M344.4 184.2l1 1 1-1"/>
<path d="M344.4 185.9l1 1 1-1M344.4 187.6l1 1 1-1M344.4 189.3l1 1 1-1M344.4 191l1 1 1-1M345.4 186.6v1.5M345.4 190.2v5.3M345.4 197.6v1.4M347.9 192.4h2.8M351.8 192.4h1.6M352.9 180.8l1 1M352.9 182.5l1 1M352.9 184.2l1 1"/>
<path d="M352.9 185.9l1 1M352.9 187.6l1 1M352.9 189.3l1 1M352.9 191l1 1M353.9 180.8l-1 1M353.9 182.5l-1 1M353.9 184.2l-1 1M353.9 185.9l-1 1M353.9 187.6l-1 1M353.9 189.3l-1 1M353.9 191l-1 1M336.4 202.9h10.7l.2 1.9 .2-3.3 .2 1.4h6.7"/>
<path d="M345.4 201.1v5.3M345.4 208.5v1.4M345.4 212v4.2"/>
<circle cx="345.4" cy="114.6" r="5"/>
<circle cx="345.4" cy="221.2" r="5"/>
</g>
<path d="M335.4 85.8h2M344.9 85.8h1M353.4 85.8h2M335.4 192.4h2M344.9 192.4h1M353.4 192.4h2" fill="none" stroke="#000" stroke-width=".3"/>
<g fill="none" stroke="#000" stroke-width=".3">
<path d="M330.5 29.7h11.6l2.5 2.5M344.6 32.2h-.1M352.4 25h16l3.9 4M316.9 62.5h11.7l6.8 6.7M373.7 75.2h-13.3l-5 5.1M322.1 83.1l22.8 .1M370.8 87.1h-12.2l-5.2 5.3M313.4 131.5h16l7.2 7.4M371.8 152.8h-11.6l-4.8 4.8M355.3 175.8l.1 .1M374 170.8h-13.6l-5 5M344.8 192.4l.1 .1"/>
<path d="M344.9 192.4l-10.5 10.5h-13.3M354.3 198.9l.1 .1M373 192h-11.7l-6.9 7M373.7 181.9h-13.3l-5 5"/>
</g>
<path d="M185.7 10.3h52.4M324.8 16.6h55.3M342.6 129.2h5.6" fill="none" stroke="#000" stroke-width=".3"/>
<path d="M346.2 33v35.3M380.1 28l-33.9 4.2M380.1 29l-33.9 4.1M380.1 63.3l-33.9 4.2M380.1 62.3l-33.9 4.2" fill="none" stroke="#000" stroke-width=".3"/>
<g font-size="5.8">
<text x="36.2" y="28.8">Г</text>
<text x="34.2" y="83.8">В</text>
<text x="34.2" y="143.8">Б</text>
<text x="34" y="203.8">А</text>
<text x="71.6" y="231.9">1</text>
<text x="123.7" y="231.9">2</text>
<text x="176.2" y="231.9">3</text>
<text x="228.5" y="231.9">4</text>
<text x="252" y="231.9">5</text>
<text x="281.2" y="231.9">6</text>
</g>
<text font-size="5.1" x="341.5" y="243.7">127-2021-КР</text>
<g font-size="4.4">
<text x="185.7" y="9.8">План балок и прогонов М 1:100</text>
<text x="324.8" y="16.2">1-1 (Опирание балки на колонну)</text>
<text x="97.1" y="22.2">П1</text>
<text x="149.6" y="22.2">П1</text>
<text x="202.1" y="22.2">П1</text>
<text x="254.3" y="21.7">П2</text>
<text x="128.8" y="35.3">Б3</text>
<text x="181.3" y="35.3">Б3</text>
<text x="233.8" y="35.3">Б3</text>
<text x="284.2" y="35.3">Б2</text>
<text x="76.3" y="36.3">Б1</text>
<text x="97.1" y="50.7">П1</text>
<text x="149.6" y="50.7">П1</text>
<text x="202.1" y="50.7">П1</text>
<text x="237.6" y="50.2">П3</text>
<text x="97.1" y="80.7">П1</text>
<text x="149.6" y="80.7">П1</text>
<text x="202.1" y="80.7">П1</text>
<text x="237.5" y="80.2">П4</text>
<text x="128.8" y="95.2">Б3</text>
<text x="181.3" y="95.2">Б3</text>
<text x="233.8" y="95.2">Б3</text>
<text x="76.3" y="96.2">Б1</text>
<text x="272.7" y="104.5">Б2</text>
<text x="97.1" y="109.7">П1</text>
<text x="149.6" y="109.7">П1</text>
<text x="202.1" y="109.7">П1</text>
<text x="237.6" y="109.2">П5</text>
<text x="97.1" y="117.2">П1</text>
<text x="149.6" y="117.2">П1</text>
<text x="202.1" y="117.2">П1</text>
<text x="237.6" y="116.7">П6</text>
<text x="97.1" y="140.7">П1</text>
<text x="149.6" y="140.7">П1</text>
<text x="202.1" y="140.7">П1</text>
<text x="237.6" y="140.2">П7</text>
<text x="76.3" y="154.5">Б1</text>
<text x="128.8" y="153.5">Б3</text>
<text x="181.3" y="153.5">Б3</text>
<text x="233.8" y="153.5">Б3</text>
<text x="263.8" y="157.4">Б2</text>
<text x="97.1" y="170.7">П1</text>
<text x="149.6" y="170.7">П1</text>
<text x="202.1" y="170.7">П1</text>
<text x="237.5" y="170.2">П8</text>
<text x="188.7" y="189.4">1</text>
<text x="97.1" y="199.2">П1</text>
<text x="149.6" y="199.2">П1</text>
<text x="202.1" y="199.2">П1</text>
<text x="237.6" y="198.7">П9</text>
<text x="188.7" y="213.9">1</text>
<text x="25.3" y="241.9">ПРИМЕЧАНИЯ:</text>
<text x="25.3" y="251.7">1. Изготовление и монтаж стальных конструкций вести в соответствии с требованиями</text>
<text x="25.3" y="256.7">ГОСТ 23118-99 &quot;Конструкции стальные строительные. Общие технические условия&quot;,</text>
<text x="298.1" y="253.5">Хозяйственная постройка размером 21,5х18х6,5м (пристрой к сущ.</text>
<text x="25.3" y="261.6">СП 53-10198 &quot;Изготовление и контроль качества стальных строительных конструкций&quot;,</text>
<text x="307.1" y="258.4">зданию) по адресу: г. Н. Новгород, ул. Щербакова, д.37В</text>
<text x="25.3" y="266.5">СП 70.13330.2012 &quot;Несущие и ограждающие конструкции&quot;.</text>
<text x="25.3" y="271.4">2. Сварку производить электродами типа Э42 по ГОСТ 9467-75* в соответсвии с</text>
<text x="307.9" y="271">Хозяйственная постройка</text>
<text x="25.3" y="276.3">ГОСТ 5264-80. Высоту катета сварного шва принимать по наименьшей толщине свариваемых</text>
<text x="25.3" y="281.2">элементов.</text>
<text x="25.3" y="286.1">3. Все металлические элементы свариваются по контуру сопряжения сплошным швом.</text>
</g>
<text font-size="4.2" x="377.6" y="286">НИЖЕГОРОДИНВЕСТПРОЕКТ</text>
<text font-size="4.1" x="311.7" y="285.9">План балок и прогонов</text>
<g font-size="3.6">
<text x="57.1" y="17.3" transform="rotate(-90 57.1 17.3)">100</text>
<text x="57.1" y="41.5" transform="rotate(-90 57.1 41.5)">2 900</text>
<text x="57.1" y="71" transform="rotate(-90 57.1 71)">3 000</text>
<text x="57.1" y="100.8" transform="rotate(-90 57.1 100.8)">2 950</text>
<text x="47.1" y="116.7" transform="rotate(-90 47.1 116.7)">18 000</text>
<text x="53.4" y="114.1" transform="rotate(-90 53.4 114.1)">100</text>
<text x="57.1" y="131.3" transform="rotate(-90 57.1 131.3)">2 950</text>
<text x="342.6" y="128.8">А-А</text>
<text x="57.1" y="161" transform="rotate(-90 57.1 161)">3 000</text>
<text x="57.1" y="190.5" transform="rotate(-90 57.1 190.5)">2 900</text>
<text x="57.1" y="207.6" transform="rotate(-90 57.1 207.6)">100</text>
<text x="94.6" y="216.3">5 250</text>
<text x="147.1" y="216.3">5 250</text>
<text x="163.3" y="221.3">21 000</text>
<text x="199.6" y="216.3">5 250</text>
<text x="237.5" y="216.3">2 330</text>
<text x="263.8" y="216.3">2 920</text>
<text x="367.3" y="266.1">Стадия</text>
<text x="383.8" y="266.1">Лист</text>
<text x="399.7" y="266.1">Листов</text>
<text x="371.7" y="273.6">П</text>
<text x="386.4" y="273.2">11</text>
</g>
<g font-size="3.2">
<text x="232.6" y="260.9">Изм.</text>
<text x="241.4" y="260.9">Кол.уч.</text>
<text x="252.1" y="260.9">Лист</text>
<text x="261.5" y="260.9">№Док.</text>
<text x="275" y="260.9">Подп.</text>
<text x="286.8" y="260.9">Дата</text>
<text x="232.3" y="266.2">ГИП</text>
<text x="251.4" y="266.2">Яковлев А.А.</text>
<text x="231.9" y="271">Руковод.</text>
<text x="251.4" y="271">Яковлев А.А.</text>
<text x="231.9" y="276.1">Вед. спец.</text>
<text x="232" y="280.9">Разраб.</text>
<text x="251.4" y="281.1">Яковлев А.А.</text>
<text x="231.7" y="290.8">Н.контр.</text>
</g>
<g font-size="2.9">
<text x="95.4" y="15.1">5 250</text>
<text x="147.9" y="15.1">5 250</text>
<text x="200.4" y="15.1">5 250</text>
<text x="253.5" y="15.1">5 370</text>
<text x="246.2" y="43.8">4 890</text>
<text x="246.2" y="72.7">4 390</text>
<text x="275.9" y="92.3">920</text>
<text x="246.2" y="103.6">3 900</text>
<text x="246" y="120.2">3 870</text>
<text x="243.7" y="146.5">3 390</text>
<text x="241" y="177.3">2 890</text>
<text x="238.9" y="207">2 410</text>
</g>
<g font-size="2.2">
<text x="323.3" y="20.7">А</text>
<text x="330.5" y="29.2">320x200x16</text>
<text x="341.8" y="25.8">16</text>
<text x="352.4" y="24.5">Балка 30Б1</text>
<text x="339.3" y="52.3" transform="rotate(-90 339.3 52.3)">320</text>
<text x="316.9" y="62">200x200x16</text>
<text x="321" y="66.5">+4,000</text>
<text x="360.4" y="73.6" transform="rotate(-90 360.4 73.6)">16</text>
<text x="363.8" y="74.7">200x150x10</text>
<text x="322.1" y="82.6">200x150x10</text>
<text x="360.4" y="86.6">(140x140x6)</text>
<text x="332.3" y="101">30</text>
<text x="341.5" y="101">140</text>
<text x="350.3" y="101">30</text>
<text x="323.3" y="102.7">А</text>
<text x="341.4" y="106">200</text>
<text x="313.4" y="131">Балка 30Б1</text>
<text x="343.8" y="133.5">200</text>
<text x="361.6" y="152.3">320x200x16</text>
<text x="330.1" y="158.9" transform="rotate(-90 330.1 158.9)">320</text>
<text x="321.2" y="173.1">+4,000</text>
<text x="363.8" y="170.3">200x200x16</text>
<text x="330.1" y="180.2" transform="rotate(-90 330.1 180.2)">16</text>
<text x="363.8" y="181.4">200x150x10</text>
<text x="330.1" y="186.4" transform="rotate(-90 330.1 186.4)">150</text>
<text x="363.2" y="191.5">140x140x6)</text>
<text x="321.1" y="202.4">200x150x10</text>
<text x="332.3" y="207.6">30</text>
<text x="343.9" y="207.6">140</text>
<text x="350.3" y="207.6">30</text>
<text x="341.4" y="212.6">200</text>
</g>
</svg>
